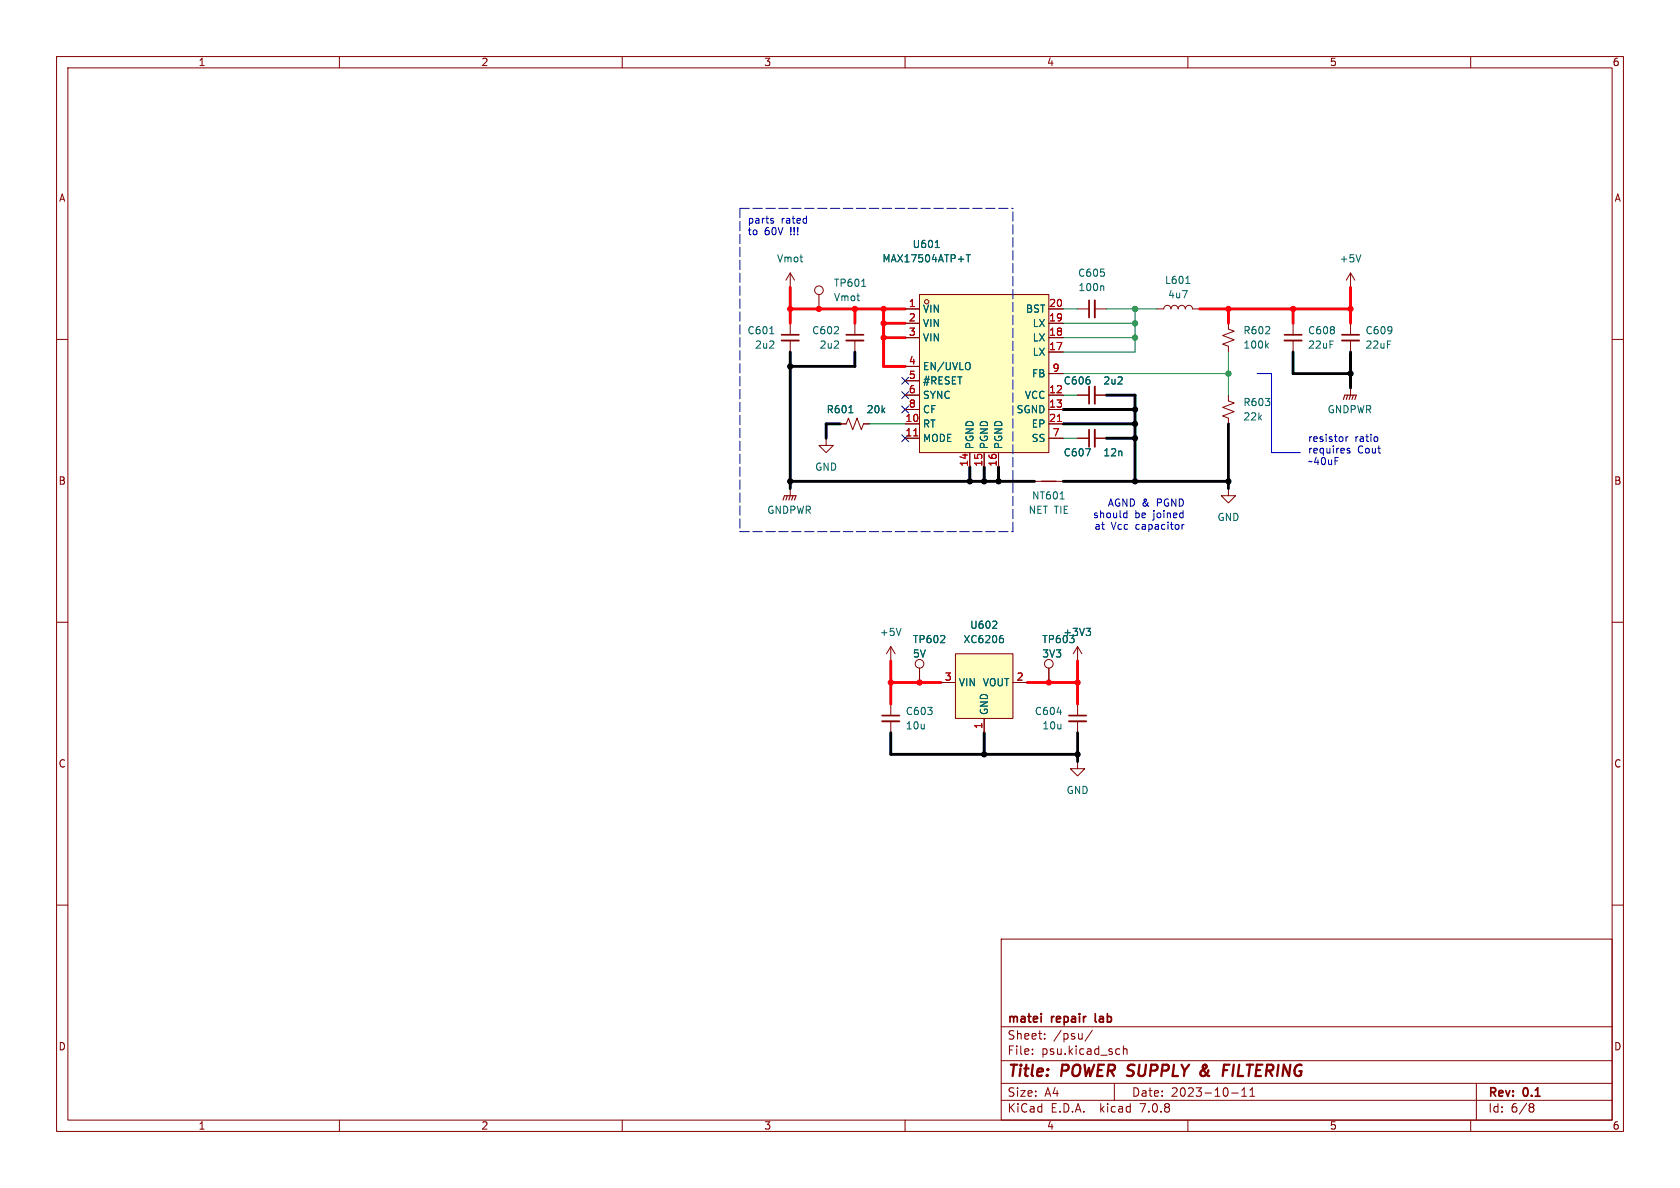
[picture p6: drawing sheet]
<svg xmlns="http://www.w3.org/2000/svg" width="297mm" height="210mm" viewBox="0 0 297 210" stroke-linecap="round" stroke-linejoin="round" font-family="sans-serif">
<g fill="none" stroke="#840000" stroke-width=".18">
<path d="M10 10h277v190h-277zM12 12h273v186h-273zM60 10v2M110 10v2M160 10v2M210 10v2M260 10v2M10 60h2M139.7 48.3l-.8 1.2M139.7 48.3v2.5M139.7 57.2v2M139.7 48.3l.8 1.2"/>
<path d="M144.8 52.1v2.5M151.1 57.2v2M160 54.6h2.6M160 59.7h2.6M160 57.2h2.6M162.6 52.1h22.8v27.9h-22.8zM185.4 54.6h2.6M185.4 59.7h2.6M185.4 57.2h2.6M190.5 54.6h2M193.5 54.6h2.1M204.5 54.6h1.2a.64 .64 0 0 1 .7-.6 .64 .64 0 0 1 .6 .6 .64 .64 0 0 1 .6-.6 .64 .64 0 0 1 .7 .6 .64 .64 0 0 1 .6-.6 .64 .64 0 0 1 .6 .6 .64 .64 0 0 1 .7-.6 .64 .64 0 0 1 .6 .6h1.3"/>
<path d="M217.2 57.2v1l1 .3-2 .8 2 .8-2 .7 1 .4v1M228.6 57.2v2M238.8 48.3v2.5M238.8 57.2v2M238.8 48.3l-.8 1.2M238.8 48.3l.7 1.2M285 60h2M139.7 60.2v2M146 77.5v1.2h1.3l-1.3 1.3-1.2-1.3h1.2M148.6 74.9h1l.4-1 .7 2 .8-2 .8 2 .4-1h1M151.1 60.2v2M160 69.9h2.6"/>
<path d="M160 77.5h2.6M160 74.9h2.6M160 72.4h2.6M160 64.8h2.6M160 67.3h2.6M185.4 69.9h2.6M185.4 77.5h2.6M185.4 74.9h2.6M185.4 72.4h2.6M185.4 62.2h2.6M185.4 66h2.6M190.5 69.9h2"/>
<path d="M190.5 77.5h2M193.5 69.9h2.1M193.5 77.5h2.1M217.2 69.9v1l1 .3-2 .8 2 .8-2 .7 1 .4v1M228.6 60.2v2M238.8 60.2v2M238.8 68.6v1.3M139.7 86.4v1.2M171.4 80v2.6M174 80v2.6M176.5 80v2.6M182.9 85.1h5.1"/>
<path d="M217.2 86.4v1.2h1.2l-1.2 1.3-1.3-1.3h1.3M10 110h2M157.5 114.3l-.8 1.3M157.5 114.3v2.5M157.5 114.3l.7 1.3M162.6 118.1v2.6M168.9 115.6h10.2v11.4h-10.2zM185.4 118.1v2.6M190.5 114.3v2.5M190.5 114.3l-.8 1.3M190.5 114.3l.8 1.3M285 110h2"/>
<path d="M157.5 124.5v2M157.5 127.5v2M166.4 120.7h2.5M174 127v2.5M179.1 120.7h2.5M190.5 134.6v1.3h1.3l-1.3 1.3-1.3-1.3h1.3M190.5 124.5v2M190.5 127.5v2M10 160h2M285 160h2M177 166h108v32h-108zM60 198v2"/>
<path d="M110 198v2M160 198v2M177 194.5h108M177 191.5h108M177 187.5h108M177 181.5h108M182.5 186.3v.1M182.5 185.5v.1M184.7 183.6v.1M184.7 182.8v.1M193.1 182.1l-1.3 2M197 191.5v3"/>
<path d="M197.8 185.4l.2 .1M198 186.3l-.2 .1M198.6 184.9v1.5M198.6 185.5l.2-.1 .4 .1v.9M210 198v2M217.7 193.2h1.2M219.5 193.8h.9M219.5 192.7l.5-.4v1.5M221 193.8h.8M221 192.7l.4-.4v1.5M260 198v2M261 191.5v6.5"/>
<path d="M270.6 195.1h.3l.3 .3-.3 .3M270.6 195.7h.3M270.9 195.7l.2 .2 .1 .4-.3 .3h-.3"/>
<circle cx="144.8" cy="51.3" r=".76"/>
<circle cx="163.8" cy="53.3" r=".38"/>
<circle cx="162.6" cy="117.3" r=".76"/>
<circle cx="185.4" cy="117.3" r=".76"/>
</g>
<path d="M212.6 188.7l.7 1.1M213.1 190l-.6 .2M213.2 188.8l-.7 .5M213.3 188.3l-.3-.1-.3 .3M216.3 189.2h.7M216.4 188.2h1" fill="none" stroke="#840000" stroke-width=".4"/>
<path d="M138.2 59.2h3M149.6 59.2h3.1M192.5 53.1v3M227.1 59.2h3M237.2 59.2h3.1M192.5 68.3v3.1M192.5 75.9v3.1M156 126.5h3M189 126.5h3M184.1 179.2v.1M184.1 179.7v1M193.6 179.2l.1 1.4" fill="none" stroke="#840000" stroke-width=".3"/>
<g fill="none" stroke="#006464" stroke-width=".18">
<path d="M136.1 59h.7M152.3 50.6h.8M165.3 43.8h.8M170.8 45h.7M171.2 45v1.3M195 50.5l.1 .2v.7M209.6 50.1h.8M240.6 45l-.4 1.3M150.1 73h.7M171.3 64.1a.9 .9 0 0 1 0 1.2M191.9 79.3h.9l-.6 1.3M223.9 61.1l.3 .4"/>
<path d="M224.2 60.7l-.4 .5M187.4 88.2h.7M159.3 111.1l-.4 1.2M175.4 111.1h.8M176.2 109.9v.4M177 112.3h.3M177.2 112.8l.2 .3v.3l-.2 .2M192 111.1h.8l-.4 .5M192.6 111.6l.2 .2v.3l-.2 .2M186.9 125.9h.8"/>
</g>
<g fill="#ffffc2" stroke="#ffffc2" stroke-width=".18">
<path d="M168.9 115.6h10.2v11.4h-10.2z"/>
<path d="M162.6 52.1h22.8v27.9h-22.8z"/>
</g>
<path d="M193.5 53.1v3M138.2 60.2h3M149.6 60.2h3.1M193.5 68.3v3.1M193.5 75.9v3.1M227.1 60.2h3M237.2 60.2h3.1M156 127.5h3M189 127.5h3" fill="none" stroke="#840000" stroke-width=".33"/>
<path d="M237.5 70.6l.2-.7h2.1l-.3 .7M238.3 69.9l-.3 .7M238.8 69.9l-.3 .7M239.3 69.9l-.3 .7M138.4 88.4l.3-.8h2l-.2 .8M139.2 87.6l-.3 .8M139.7 87.6l-.3 .8M140.2 87.6l-.2 .8" fill="none" stroke="#840000" stroke-width=".2"/>
<path d="M184.1 85.1h2.6" fill="none" stroke="#840000" stroke-width=".25"/>
<path d="M161.5 77.1h.8M186.9 74.5h.8" fill="none" stroke="#a90000" stroke-width=".18"/>
<path d="M136.4 39l.3 .1 .1 .2-.2 .2h-.2M136.4 38.6l.3 .1M222.2 66h2.6v14h5.1M238 77.2v.8M238.3 77.2l-.3 .2M238.6 79.3l-.3-.1-.2 .2 .1 .2 .4 .1v.3h-.5M243.5 77.3l.1 .1-.1 .6M198.9 90.7h.3M199.2 90.3v1.2M199.2 91.5h-.3M209 92.7v.9M209.3 92.7l-.3 .3" fill="none" stroke="#0000c2" stroke-width=".18"/>
<path d="M130.8 36.8h48.3M130.8 36.8v57.2M130.8 94h48.3M179.1 94v-57.2" fill="none" stroke="#0000c2" stroke-width=".18" stroke-dasharray="1.7 .6"/>
<g fill="none" stroke="#000" stroke-width=".51">
<path d="M139.7 62.2v24.2M148.6 74.9h-2.6v2.6M151.1 62.2v2.6h-11.4M188 74.9h12.7M188 72.4h12.7M195.6 69.9h5.1v15.2M195.6 77.5h5.1M217.2 74.9v11.5M228.6 62.2v3.8h10.2M238.8 62.2v6.4M139.7 85.1h43.2M171.4 82.6v2.5"/>
<path d="M174 82.6v2.5M176.5 82.6v2.5M188 85.1h29.2M157.5 129.5v3.9h33M174 129.5v3.9M190.5 129.5v5.1"/>
</g>
<g fill="none" stroke="#ff000b" stroke-width=".51">
<path d="M139.7 54.6h20.3M139.7 50.8v6.4M151.1 54.6v2.6M156.2 54.6v10.2h3.8M156.2 59.7h3.8M156.2 57.2h3.8M212.1 54.6h26.7M217.2 54.6v2.6M228.6 54.6v2.6M238.8 50.8v6.4M157.5 116.8v7.7M190.5 116.8v7.7"/>
<path d="M157.5 120.7h8.9M181.6 120.7h8.9"/>
</g>
<path d="M188 54.6h2.5M188 59.7h12.7M188 57.2h12.7M195.6 54.6h8.9M200.7 54.6v7.6h-12.7M153.7 74.9h6.3M188 69.9h2.5M188 77.5h2.5M188 66h29.2M217.2 62.2v7.7" fill="none" stroke="#009600" stroke-width=".18"/>
<path d="M159.4 76.9l1.2 1.2M159.4 69.2l1.2 1.3M159.4 71.8l1.2 1.2M159.4 66.7l1.2 1.2M160.6 76.9l-1.2 1.2M160.6 69.2l-1.2 1.3M160.6 71.8l-1.2 1.2M160.6 66.7l-1.2 1.2" fill="none" stroke="#000084" stroke-width=".18"/>
<g fill="#000" stroke="#000" stroke-width=".18">
<circle cx="139.7" cy="64.8" r=".46"/>
<circle cx="200.7" cy="77.5" r=".46"/>
<circle cx="200.7" cy="72.4" r=".46"/>
<circle cx="200.7" cy="74.9" r=".46"/>
<circle cx="238.8" cy="66" r=".46"/>
<circle cx="139.7" cy="85.1" r=".46"/>
<circle cx="171.4" cy="85.1" r=".46"/>
<circle cx="174" cy="85.1" r=".46"/>
<circle cx="176.5" cy="85.1" r=".46"/>
<circle cx="200.7" cy="85.1" r=".46"/>
<circle cx="217.2" cy="85.1" r=".46"/>
<circle cx="174" cy="133.4" r=".46"/>
<circle cx="190.5" cy="133.4" r=".46"/>
</g>
<g fill="#009600" stroke="#009600" stroke-width=".18">
<circle cx="200.7" cy="59.7" r=".46"/>
<circle cx="200.7" cy="57.2" r=".46"/>
<circle cx="200.7" cy="54.6" r=".46"/>
<circle cx="217.2" cy="66" r=".46"/>
</g>
<g fill="#ff000b" stroke="#ff000b" stroke-width=".18">
<circle cx="151.1" cy="54.6" r=".46"/>
<circle cx="156.2" cy="54.6" r=".46"/>
<circle cx="156.2" cy="57.2" r=".46"/>
<circle cx="139.7" cy="54.6" r=".46"/>
<circle cx="144.8" cy="54.6" r=".46"/>
<circle cx="156.2" cy="59.7" r=".46"/>
<circle cx="228.6" cy="54.6" r=".46"/>
<circle cx="217.2" cy="54.6" r=".46"/>
<circle cx="238.8" cy="54.6" r=".46"/>
<circle cx="190.5" cy="120.7" r=".46"/>
<circle cx="185.4" cy="120.7" r=".46"/>
<circle cx="157.5" cy="120.7" r=".46"/>
<circle cx="162.6" cy="120.7" r=".46"/>
</g>
<g font-size="2.8" fill="#840000">
<text x="178" y="190.9">Title:</text>
<text x="187.7" y="190.9">POWER SUPPLY</text>
<text x="213.8" y="190.9">&amp;</text>
<text x="218.6" y="190.9">FILTERING</text>
</g>
<g font-size="2.1" fill="#840000">
<text x="178" y="184">Sheet:</text>
<text x="178" y="181.2">matei</text>
<text x="186" y="181.2">repair</text>
<text x="186.2" y="184">/psu/</text>
<text x="194.3" y="181.2">lab</text>
<text x="178" y="186.7">File:</text>
<text x="184.1" y="186.7">psu.kicad_sch</text>
<text x="178" y="196.9">KiCad</text>
<text x="178" y="194.1">Size:</text>
<text x="184.7" y="194.1">A4</text>
<text x="185.7" y="196.9">E.D.A.</text>
<text x="194.6" y="196.9">kicad</text>
<text x="200" y="194.1">Date:</text>
<text x="201.8" y="196.9">7.0.8</text>
<text x="207" y="194.1">2023-10-11</text>
<text x="263" y="194.3">Rev:</text>
<text x="263" y="196.9">Id:</text>
<text x="267.1" y="196.9">6/8</text>
<text x="269.4" y="194.3">0.1</text>
</g>
<g font-size="1.8" fill="#840000">
<text x="35" y="11.9">1</text>
<text x="85" y="11.9">2</text>
<text x="135" y="11.9">3</text>
<text x="185" y="11.9">4</text>
<text x="235" y="11.9">5</text>
<text x="285" y="11.9">6</text>
<text x="10.3" y="35.9">A</text>
<text x="285.3" y="35.9">A</text>
<text x="10.3" y="85.9">B</text>
<text x="285.3" y="85.9">B</text>
<text x="10.3" y="135.9">C</text>
<text x="285.3" y="135.9">C</text>
<text x="10.3" y="185.9">D</text>
<text x="285.3" y="185.9">D</text>
<text x="35" y="199.9">1</text>
<text x="85" y="199.9">2</text>
<text x="135" y="199.9">3</text>
<text x="185" y="199.9">4</text>
<text x="235" y="199.9">5</text>
<text x="285" y="199.9">6</text>
</g>
<g font-size="1.8" fill="#0000c2">
<text x="132.1" y="39.6">parts</text>
<text x="132.1" y="41.7">to</text>
<text x="135.1" y="41.7">60V</text>
<text x="138.1" y="39.6">rated</text>
<text x="139.8" y="41.7">!!!</text>
<text x="231.1" y="78.2">resistor</text>
<text x="231.1" y="80.3">requires</text>
<text x="231.1" y="82.3">~40uF</text>
<text x="239.5" y="78.2">ratio</text>
<text x="240" y="80.3">Cout</text>
<text x="195.7" y="89.6">AGND &amp;</text>
<text x="204.6" y="89.6">PGND</text>
<text x="193.1" y="91.7">should</text>
<text x="193.4" y="93.7">at</text>
<text x="196.4" y="93.7">Vcc</text>
<text x="200.6" y="91.7">be</text>
<text x="200.9" y="93.7">capacitor</text>
<text x="204" y="91.7">joined</text>
</g>
<g font-size="1.8" fill="#006464">
<text x="137.3" y="46.6">Vmot</text>
<text x="155.9" y="46.6">MAX17504ATP+T</text>
<text x="161.2" y="44">U601</text>
<text x="236.7" y="46.6">+5V</text>
<text x="147.3" y="50.9">TP601</text>
<text x="147.3" y="53.4">Vmot</text>
<text x="190.5" y="49.1">C605</text>
<text x="190.6" y="51.7">100n</text>
<text x="205.8" y="50.4">L601</text>
<text x="206.4" y="52.9">4u7</text>
<text x="132" y="59.3">C601</text>
<text x="143.5" y="59.3">C602</text>
<text x="163.1" y="55.5">VIN</text>
<text x="163.1" y="58">VIN</text>
<text x="181.3" y="55.5">BST</text>
<text x="182.5" y="58">LX</text>
<text x="219.7" y="59.3">R602</text>
<text x="231.1" y="59.3">C608</text>
<text x="241.3" y="59.3">C609</text>
<text x="133.4" y="61.8">2u2</text>
<text x="144.8" y="61.8">2u2</text>
<text x="163.1" y="60.6">VIN</text>
<text x="163.1" y="65.6">EN/UVLO</text>
<text x="182.5" y="63.1">LX</text>
<text x="182.5" y="60.6">LX</text>
<text x="219.7" y="61.8">100k</text>
<text x="231.1" y="61.8">22uF</text>
<text x="241.3" y="61.8">22uF</text>
<text x="163.1" y="68.2">#RESET</text>
<text x="163.1" y="70.7">SYNC</text>
<text x="181.1" y="70.7">VCC</text>
<text x="182.4" y="66.9">FB</text>
<text x="187.9" y="68.2">C606</text>
<text x="195" y="68.2">2u2</text>
<text x="219.7" y="72">R603</text>
<text x="146" y="73.3">R601</text>
<text x="153.1" y="73.3">20k</text>
<text x="163.1" y="75.8">RT</text>
<text x="163.1" y="73.3">CF</text>
<text x="179.6" y="73.3">SGND</text>
<text x="182.3" y="75.8">EP</text>
<text x="219.7" y="74.5">22k</text>
<text x="234.6" y="73.3">GNDPWR</text>
<text x="144" y="83.4">GND</text>
<text x="163.1" y="78.3">MODE</text>
<text x="172.3" y="79.5" transform="rotate(-90 172.3 79.5)">PGND</text>
<text x="174.9" y="79.5" transform="rotate(-90 174.9 79.5)">PGND</text>
<text x="177.4" y="79.5" transform="rotate(-90 177.4 79.5)">PGND</text>
<text x="182.3" y="78.3">SS</text>
<text x="187.9" y="80.9">C607</text>
<text x="195" y="80.9">12n</text>
<text x="182.4" y="88.5">NT601</text>
<text x="135.5" y="91">GNDPWR</text>
<text x="181.8" y="91">NET TIE</text>
<text x="215.1" y="92.3">GND</text>
<text x="155.4" y="112.6">+5V</text>
<text x="161.3" y="113.9">TP602</text>
<text x="170.2" y="113.9">XC6206</text>
<text x="171.4" y="111.4">U602</text>
<text x="184.2" y="113.9">TP603</text>
<text x="187.9" y="112.6">+3V3</text>
<text x="161.3" y="116.4">5V</text>
<text x="184.2" y="116.4">3V3</text>
<text x="169.4" y="121.5">VIN</text>
<text x="173.6" y="121.5">VOUT</text>
<text x="160" y="126.6">C603</text>
<text x="160" y="129.1">10u</text>
<text x="174.9" y="126.5" transform="rotate(-90 174.9 126.5)">GND</text>
<text x="182.8" y="126.6">C604</text>
<text x="184.2" y="129.1">10u</text>
<text x="188.5" y="140.6">GND</text>
</g>
<g font-size="1.8" fill="#a90000">
<text x="160.6" y="54.4">1</text>
<text x="160.6" y="56.9">2</text>
<text x="160.6" y="59.4">3</text>
<text x="185.4" y="59.4">18</text>
<text x="185.4" y="56.9">19</text>
<text x="185.4" y="54.4">20</text>
<text x="160.6" y="64.5">4</text>
<text x="185.4" y="62">17</text>
<text x="186" y="65.8">9</text>
<text x="160.6" y="67.1">5</text>
<text x="160.6" y="69.6">6</text>
<text x="185.4" y="69.6">12</text>
<text x="160" y="74.7">10</text>
<text x="160" y="77.2">11</text>
<text x="160.6" y="72.1">8</text>
<text x="185.4" y="72.1">13</text>
<text x="185.4" y="74.7">21</text>
<text x="186" y="77.2">7</text>
<text x="171.2" y="82.6" transform="rotate(-90 171.2 82.6)">14</text>
<text x="173.7" y="82.6" transform="rotate(-90 173.7 82.6)">15</text>
<text x="176.3" y="82.6" transform="rotate(-90 176.3 82.6)">16</text>
<text x="166.9" y="120.4">3</text>
<text x="179.6" y="120.4">2</text>
<text x="173.7" y="129" transform="rotate(-90 173.7 129)">1</text>
</g>
</svg>
